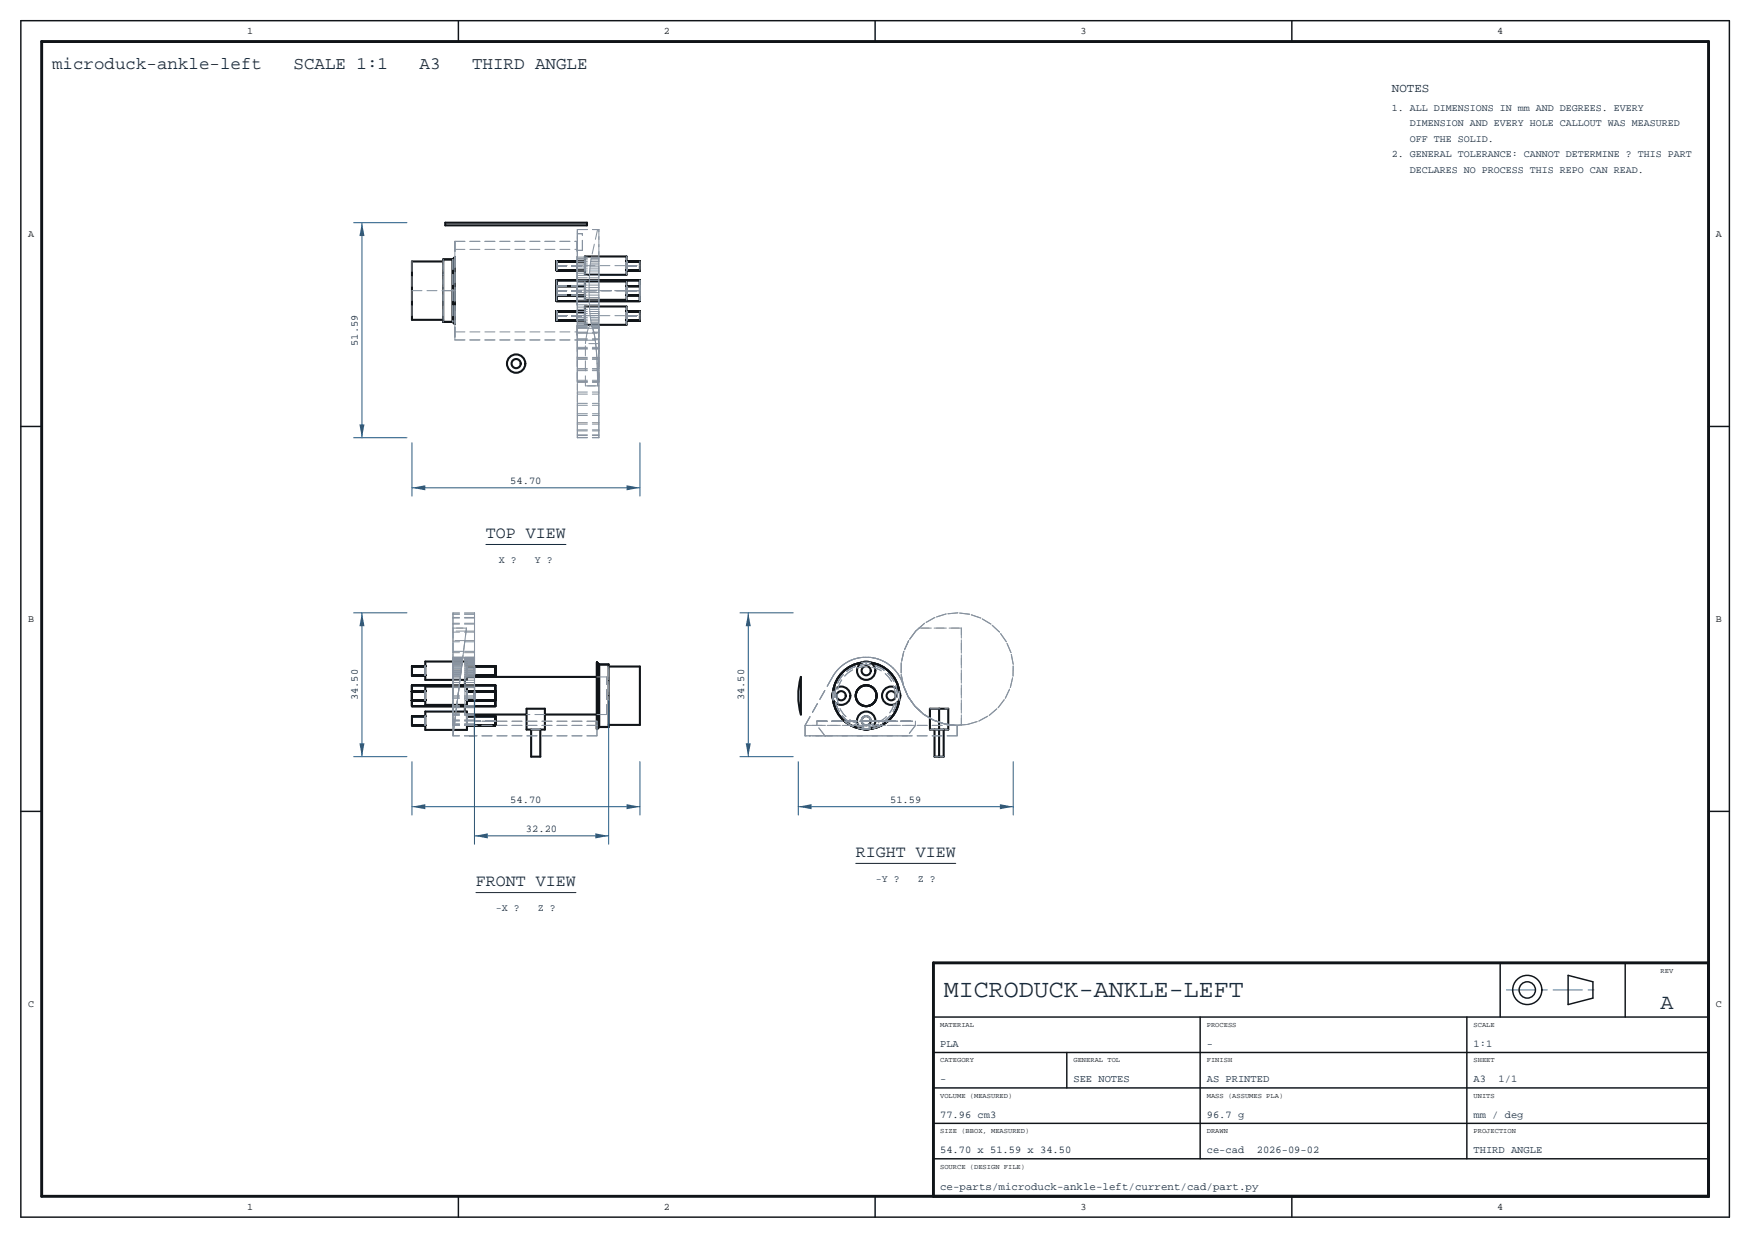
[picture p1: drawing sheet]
<svg xmlns="http://www.w3.org/2000/svg" width="420mm" height="297mm" viewBox="0 0 420 297" stroke-linecap="round" stroke-linejoin="round" font-family="sans-serif">
<g fill="none" stroke="#101418" stroke-width=".5">
<path d="M106.9 53.4h34v.7h-34zM106.4 62.7h-7.5v14h7.5M108.7 62.2l.5-.5v16l-.5-.5M108.7 62.2v15M108.7 62.2h-2.3v15h2.3M109.2 74.9h.1M109.2 64.6h.1M133.6 67.2h20v5h-20zM133.6 68.6h6.8M133.6 70.8h6.8M140.4 61.5h10v4.4h-10zM140.4 67.5h10v4.4h-10z"/>
<path d="M140.4 73.5h10v4.4h-10zM140.4 62.6h-6.8v2.2h6.8M140.4 74.6h-6.8v2.2h6.8M150.4 62.6h3.2v2.2h-3.2M150.4 74.6h3.2v2.2h-3.2M150.4 68.6h3.2M150.4 70.8h3.2M102.1 158.7h10v4.4h-10zM102.1 159.8h-3.2v2.2h3.2M112.1 159.8h6.8v2.2h-6.8M143.8 159.4l-.5-.5v16M143.8 159.4v15"/>
<path d="M143.8 159.4h2.3v15h-2.3M146.1 159.9h7.5v14h-7.5M206.8 159a8 8 0 0 0-6.8 6.9M208.9 159a8 8 0 0 1 6.9 6.9M98.9 164.4h20v5h-20zM98.9 165.8h3.2M98.9 168h3.2M102.1 164.7h10v4.4h-10zM102.1 170.7h10v4.4h-10zM102.1 171.8h-3.2v2.2h3.2M111.6 163.1v1.3M111.6 169.4v1.3"/>
<path d="M112.1 171.8h6.8v2.2h-6.8M112.1 165.8h6.8M112.1 162.4h31.2M112.1 171.4h14.3M112.1 168h6.8M126.4 170h4.4v5h-4.4zM127.5 175v6.5h2.2v-6.5M130.8 171.4h12.5M143.3 173h.1M143.3 174.9h.1M143.8 174.4l-.5 .5M192.2 162.4v9a16.3 16.3 0 0 1 0-9z"/>
<path d="M200 168a8 8 0 0 0 6.8 6.8M213 173l-1.6 1.1-2.5 .7M215.7 168.7l-.5 1.4-.7 1.3-1.5 1.6M215.8 168a8 8 0 0 1-2.8 5M223.2 170h4.4v5h-4.4zM224.3 175v6.5h2.2v-6.5M225.4 170v11.5"/>
<circle cx="123.9" cy="87.2" r="2.2"/>
<circle cx="123.9" cy="87.2" r="1.1"/>
<circle cx="201.9" cy="166.9" r="2.2"/>
<circle cx="201.9" cy="166.9" r="1.1"/>
<circle cx="207.9" cy="166.9" r="2.5"/>
<circle cx="207.9" cy="172.9" r="2.2"/>
<circle cx="207.9" cy="160.9" r="2.2"/>
<circle cx="207.9" cy="172.9" r="1.1"/>
<circle cx="207.9" cy="160.9" r="1.1"/>
<circle cx="213.9" cy="166.9" r="2.2"/>
<circle cx="213.9" cy="166.9" r="1.1"/>
</g>
<g fill="none" stroke="#8892a0" stroke-width=".25" stroke-dasharray="2.4 1.2">
<path d="M109.2 59.8h29.4M109.2 57.9h29.4M109.2 59.8v-1.9M109.2 57.9v6.7M138.6 55.1v6.6M138.6 55.1h.1M138.6 57.9h.1M138.6 57.9v-2.8M138.6 57.9v10.7M138.6 59.8v-1.9M138.6 55.1h4.8M138.6 55.1h5.1"/>
<path d="M138.6 56.1v-1M138.6 56.1v4M138.6 56.1h1.2M139.8 56.1h-1.2M143.4 55.1h.3M143.4 55.1l-1.4 6.6M143.7 55.1h-.3M143.7 55.1v6.6M98.9 69.7v7M98.9 62.7v7M98.9 69.7h7.5M106.4 69.7v7.5"/>
<path d="M106.4 62.2v7.5M106.4 69.7v7M106.4 76.7v-14M106.4 62.7v7M106.4 69.7h2.3M108.7 69.7v7.5M108.7 62.2v7.5M108.7 69.7h.5M109.2 79.6h29.4M109.2 74.9v6.7M109.2 79.6v-19.8M109.2 69.7v8"/>
<path d="M109.2 61.7v8M133.6 70.8h5M133.6 68.6h5M133.6 75.7v1.1M133.6 74.6v1.1M133.6 75.7h6.8M133.6 63.7v1.1M133.6 62.6v1.1M133.6 63.7h6.8M133.6 69.7v1.1M133.6 70.8v-2.2M133.6 68.6v1.1"/>
<path d="M133.6 69.7h6.8M133.6 69.7v2.5M133.6 67.2v2.5M133.6 69.7h20M138.6 61.7h3.4M138.6 79.8v1.7M138.6 78.7v1.1M138.6 70.8v10.8M138.6 78.1v.6M138.6 69.7v1.1M138.6 78.1h.1M138.6 68.6v1.1"/>
<path d="M138.6 78.8v-.7M138.6 79.9v-1.1M138.6 61.7v.3M138.6 62v.3M138.6 62.3v.4M138.6 62.7v.4M138.6 63.1v.5M138.6 63.6v.4M138.6 64v.5M138.6 64.5v.5M138.6 65v.5M138.6 65.5v.6"/>
<path d="M138.6 66.1v.5M138.6 66.6v.6M138.6 67.2v.6M138.6 67.8v.6M138.6 68.4v.6M138.6 69v.6M138.6 69.6v.6M138.6 70.2v.6M138.6 70.8v.6M138.6 71.4v.6M138.6 72v.6M138.6 72.6v.5"/>
<path d="M138.6 79.7v1.6M138.6 73.1v.6M138.6 78.6v1.1M138.6 73.7v.5M138.6 78.4v.2M138.6 74.2v.5M138.6 78.2v.2M138.6 74.7v.5M138.6 77.9v.3M138.6 75.2v.5M138.6 77.6v.3M138.6 75.7v.4"/>
<path d="M138.6 77.3v.3M138.6 76.1v.5M138.6 77v.3M138.6 76.6v.4M138.6 63.7v1.1M138.6 64.8v-1.1M138.6 69.7v2.5M138.6 72.2v-2.5M138.6 75.7v1.1M138.6 76.8v-1.1M138.6 70.8v-1.1M138.6 62h3.3"/>
<path d="M138.6 79.8h4M138.6 78.7h3.6M138.6 78.1h3.3M138.6 78.1h2.9M138.6 78.8h2.6M138.6 79.9h2.3M138.6 62.3h3.2M138.6 62.7h3.2M138.6 63.1h3.1M138.6 63.6h3.1M138.6 64h3M138.6 64.5h3"/>
<path d="M138.6 65h2.9M138.6 65.5h2.9M138.6 66.1h2.9M138.6 66.6h2.8M138.6 67.2h2.8M138.6 67.8h2.8M138.6 68.4h2.8M138.6 69h2.8M138.6 70.2h2.8M138.6 70.8h2.8M138.6 71.4h2.8M138.6 72h2.8"/>
<path d="M138.6 72.6h2.8M138.6 73.1h2.8M138.6 79.7h3.9M138.6 73.7h2.9M138.6 78.6h3.6M138.6 74.2h2.9M138.6 78.4h3.5M138.6 74.7h3M138.6 78.2h3.5M138.6 75.2h3M138.6 77.9h3.4M138.6 75.7h3"/>
<path d="M138.6 77.6h3.3M138.6 76.1h3.1M138.6 77.3h3.3M138.6 76.6h3.1M138.6 77h3.2M138.6 68.6v2.2M138.6 69.6h2.8M138.6 79.6v-19.8M138.6 60.1h1.2M139.8 60.1h-1.2M139.8 60.1v-4M140.4 75.7v2.2"/>
<path d="M140.4 73.5v2.2M140.4 75.7v1.1M140.4 76.8v-2.2M140.4 74.6v1.1M140.4 63.7v2.2M140.4 61.5v2.2M140.4 63.7v1.1M140.4 64.8v-2.2M140.4 62.6v1.1M140.4 69.7v2.2M140.4 67.5v2.2M140.4 69.7v1.1"/>
<path d="M140.4 70.8v-2.2M140.4 68.6v1.1M140.4 75.7h10M140.4 63.7h10M140.4 69.7h10M140.9 79.9l.3-1.1M140.9 79.9h2.8M141.2 78.8l.3-.7M141.2 78.8h2.5M141.4 69v.6M141.4 69.6v.6M141.4 70.2v.6"/>
<path d="M141.4 69h2.3M141.4 70.2h2.3M141.4 69.6h2.3M141.4 70.8v.6M141.4 70.8h2.3M141.4 68.4v.6M141.4 68.4h2.3M141.4 71.4v.6M141.4 71.4h2.3M141.4 67.8v.6M141.4 67.8h2.3M141.4 72v.6"/>
<path d="M141.4 72h2.3M141.4 67.2v.6M141.4 67.2h2.3M141.4 72.6v.5M141.4 72.6h2.3M141.4 66.6v.6M141.4 66.6h2.3M141.4 73.1l.1 .6M141.4 73.1h2.3M141.5 66.1l-.1 .5M141.5 66.1h2.2M141.5 73.7v.5"/>
<path d="M141.5 73.7h2.2M141.5 65.5v.6M141.5 65.5h2.2M141.5 74.2l.1 .5M141.5 74.2h2.2M141.5 65v.5M141.5 65h2.2M141.5 78.1h.4M141.5 78.1h2.2M141.6 74.7v.5M141.6 74.7h2.1M141.6 64.5l-.1 .5"/>
<path d="M141.6 64.5h2.1M141.6 75.2v.5M141.6 75.2h2.1M141.6 64v.5M141.6 64h2.1M141.6 75.7l.1 .4M141.6 75.7h2.1M141.7 63.6l-.1 .4M141.7 63.6h2M141.7 76.1v.5M141.7 76.1h2M141.7 63.1v.5"/>
<path d="M141.7 63.1h2M141.7 76.6l.1 .4M141.7 76.6h2M141.8 62.7l-.1 .4M141.8 62.7h1.9M141.8 77l.1 .3M141.8 77h1.9M141.8 62.3h1.9M141.8 62.3v.4M141.9 77.3v.3M141.9 77.3h1.8M141.9 62h1.8"/>
<path d="M141.9 62l-.1 .3M141.9 78.1l.3 .6M141.9 78.1h1.8M141.9 77.6l.1 .3M141.9 77.6h1.8M142 61.7h1.7M142 61.7l-.1 .3M142 77.9l.1 .3M142 77.9h1.7M142.1 78.2v.2M142.1 78.2h1.6M142.1 78.4l.1 .2"/>
<path d="M142.1 78.4h1.6M142.2 78.6v.1M142.2 78.6h1.5M142.2 78.7h.1M142.2 78.7l.2 .5M142.2 78.7h1.5M142.4 79.2l.1 .6M142.4 79.2l.1 .5M142.5 79.7v.1M142.5 79.7h1.2M142.5 79.8h.1M142.5 79.8l.2 .8"/>
<path d="M142.6 79.8l.1 .8M142.6 79.8h1.1M143.7 61.7v.3M143.7 62v.3M143.7 62.3v.4M143.7 79.8v1.7M143.7 78.7v1.1M143.7 78.1v.6M143.7 78.1h.1M143.7 78.8v-.7M143.7 79.9v-1.1M143.7 62.7v.4"/>
<path d="M143.7 63.1v.5M143.7 63.6v.4M143.7 64v.5M143.7 64.5v.5M143.7 65v.5M143.7 65.5v.6M143.7 66.1v.5M143.7 66.6v.6M143.7 67.2v.6M143.7 67.8v.6M143.7 68.4v.6M143.7 69v.6"/>
<path d="M143.7 69.6v.6M143.7 70.2v.6M143.7 70.8v.6M143.7 71.4v.6M143.7 72v.6M143.7 72.6v.5M143.7 79.7v1.6M143.7 73.1v.6M143.7 78.6v1.1M143.7 73.7v.5M143.7 78.4v.2M143.7 74.2v.5"/>
<path d="M143.7 78.2v.2M143.7 74.7v.5M143.7 77.9v.3M143.7 75.2v.5M143.7 77.6v.3M143.7 75.7v.4M143.7 77.3v.3M143.7 76.1v.5M143.7 77v.3M143.7 76.6v.4M150.4 75.7v2.2M150.4 73.5v2.2"/>
<path d="M150.4 75.7v1.1M150.4 76.8v-2.2M150.4 74.6v1.1M150.4 63.7v2.2M150.4 61.5v2.2M150.4 63.7v1.1M150.4 64.8v-2.2M150.4 62.6v1.1M150.4 69.7v2.2M150.4 67.5v2.2M150.4 69.7v1.1M150.4 70.8v-2.2"/>
<path d="M150.4 68.6v1.1M150.4 75.7h3.2M150.4 63.7h3.2M150.4 69.7h3.2M153.6 75.7v1.1M153.6 74.6v1.1M153.6 63.7v1.1M153.6 62.6v1.1M153.6 69.7v1.1M153.6 68.6v1.1M153.6 69.7v2.5M153.6 67.2v2.5"/>
<path d="M109.2 81.6h29.4M109.2 81.6v-2M138.6 91.6v-10M138.6 81.6h.1M138.6 91.6h.1M138.6 86.1v2.7M138.6 83.6v2.5M138.6 88.8v2.8M138.6 81.5v2.1M138.6 81.6v-1.7M138.6 83.7v-2.1M138.6 86.2v-2.5"/>
<path d="M138.6 88.9v-2.7M138.6 91.7v-2.8M138.6 94.6v-2.9M138.6 97.2v-2.6M138.6 99.7v-2.5M138.6 99.3v2.1M138.6 96.8v2.5M138.6 94.1v2.7M138.6 91.2v2.9M138.6 88.4v2.8M138.6 85.8v2.6M138.6 83.3v2.5"/>
<path d="M138.6 81.3v2M138.6 88.8h4.8M138.6 86.1h4.7M138.6 83.6h4.5M138.6 81.5h4.3M138.6 81.6h2M138.6 83.7h5.1M138.6 86.2h5.1M138.6 88.9h5.1M138.6 91.7h5.1M138.6 94.6h5.1M138.6 97.2h5.1"/>
<path d="M138.6 99.7h5.1M138.6 99.3h5.1M138.6 96.8h5.1M138.6 94.1h5.1M138.6 91.2h4.8M138.6 88.4h4.8M138.6 85.8h4.7M138.6 83.3h4.5M138.6 81.3h4.2M138.6 81.6v-23.7M138.6 81.6v-2M138.6 91.6v-36.5"/>
<path d="M138.6 91.6v-31.5M138.6 91.6h5.1M138.6 91.6h4.8M140.5 82.4l.1-.8M140.5 92.6v-10.2M140.5 92.6h3.2M140.6 81.6l.3-1.7M140.6 81.6h3.1M142.7 80.6l.1 .8M142.7 80.6l.1 .7M142.8 81.3v.1M142.8 81.3h.9"/>
<path d="M142.8 81.4l.1 .1M142.8 81.4l.2 1M142.9 81.5l.1 .9M142.9 81.5h.8M143 82.4l.1 1.1M143 82.4l.1 .9M143.1 83.3v.2M143.1 83.3h.6M143.1 83.5v.1M143.1 83.5l.1 1.2M143.1 83.6l.1 1.1M143.1 83.6h.6"/>
<path d="M143.2 84.7l.1 1.2M143.2 84.7l.1 1.1M143.3 85.8v.1M143.3 85.8h.4M143.3 85.9v.2M143.3 85.9v1.3M143.3 86.1v1.1M143.3 86.1h.4M143.3 87.2l.1 1.4M143.3 87.2l.1 1.2M143.4 88.4v.2M143.4 88.4h.3"/>
<path d="M143.4 88.6v.2M143.4 88.6v1.4M143.4 88.8v1.2M143.4 88.8h.3M143.4 90v1.4M143.4 90v1.2M143.4 92.6h.3M143.4 92.6h-2.9M143.4 91.4v.2M143.4 91.4v1.2M143.4 91.2v.2M143.4 91.2h.3"/>
<path d="M143.4 91.6h.3M143.7 91.6v-36.5M143.7 82.4h-3.2M143.7 83.7v-1.3M143.7 86.2v-2.5M143.7 88.9v-2.7M143.7 91.7v-2.8M143.7 94.6v-2.9M143.7 97.2v-2.6M143.7 99.7v-2.5M143.7 99.3v2.1M143.7 96.8v2.5"/>
<path d="M143.7 94.1v2.7M143.7 92.6v1.5M143.7 88.8v2.8M143.7 86.1v2.7M143.7 83.6v2.5M143.7 81.5v2.1M143.7 81.6v-1.7M143.7 82.4v-.8M143.7 82.4v10.2M143.7 91.2v1.4M143.7 88.4v2.8M143.7 85.8v2.6"/>
<path d="M143.7 83.3v2.5M143.7 81.3v2M138.6 101.7v-2M138.6 103.4v-1.7M138.6 104.5v-1.1M138.6 105v-.5M138.6 105h.1M138.6 104.3v.7M138.6 103.1v1.2M138.6 101.4v1.7M138.6 101.7h5.1M138.6 103.4h5.1"/>
<path d="M138.6 104.5h5.1M138.6 105h5.1M138.6 104.3h5.1M138.6 103.1h5.1M138.6 101.4h5.1M143.7 101.7v-2M143.7 103.4v-1.7M143.7 104.5v-1.1M143.7 105v-.5M143.7 105h.1M143.7 104.3v.7M143.7 103.1v1.2"/>
<path d="M143.7 101.4v1.7M102.1 159.8v2.2M108.7 150.7h3.2M108.7 149.5v1.2M108.7 148.1v1.4M108.7 147.3v.8M108.7 147v.3M108.7 147.4v-.4M108.7 148.3v-.9M108.7 149.7v-1.4M108.7 151.7v-2M108.7 154v-2.3"/>
<path d="M108.7 156.6v-2.6M108.7 159.4v-2.8M108.7 159v2.9M108.7 156.3v2.7M108.7 153.7v2.6M108.7 151.4v2.3M108.7 150.7v.7M108.7 150.7v23.2M108.7 159.6v-.3M108.7 159.3v-.4M108.7 158.9v-.2M108.7 158.7v-.3"/>
<path d="M108.7 158.4v-.2M108.7 158.2v-.2M108.7 158v-.1M108.7 157.9v-.1M108.7 157.8v-.1M108.7 157.7h.1M108.7 157.7v.1M108.7 157.8v.1M108.7 157.9v.2M108.7 158.1v.2M108.7 158.3v.2M108.7 158.5v.3"/>
<path d="M108.7 158.8v.3M108.7 159.1v.4M108.7 159.5v.3M108.7 159.8v.4M110.8 159.8v.4M110.8 159.8h-2.1M110.8 159.6l.1-.3M110.8 159.6h-2.1M110.9 159.5l-.1 .3M110.9 159.5h-2.2M110.9 159.3v-.4M110.9 159.3h-2.2"/>
<path d="M110.9 159.1v.4M110.9 159.1h-2.2M110.9 159l-.3 2.9M110.9 159h-2.2M110.9 158.9l.1-.2M110.9 158.9h-2.2M110.9 158.8v.3M110.9 158.8h-2.2M111 158.7v-.3M111 158.7h-2.3M111 158.5l-.1 .3M111 158.5h-2.3"/>
<path d="M111 158.4v-.2M111 158.4h-2.3M111 158.3v.2M111 158.3h-2.3M111 158.2v-.2M111 158.2h-2.3M111 158.1v.2M111 158.1h-2.3M111 158l.1-.1M111 158h-2.3M111 157.9v.2M111 157.9h-2.3"/>
<path d="M111.1 157.9v-.1M111.1 157.9h-2.4M111.1 157.8l-.1 .1M111.1 157.8h-2.4M111.1 157.8v-.1M111.1 157.7v.1M111.1 157.7h-2.4M111.1 157.7h.1M111.3 156.3l-.4 2.7M111.3 156.3h-2.6M111.6 153.7l-.3 2.6M111.6 153.7h-2.9"/>
<path d="M111.9 151.4l-.3 2.3M111.9 151.4h-3.2M111.9 150.7v.7M111.9 150.7h-3.2M112.1 159.8v2.2M113.9 159v2.9M113.9 156.3v2.7M113.9 153.7v2.6M113.9 151.4v2.3M113.9 149.5v1.9M113.9 148.1v1.4M113.9 147.3v.8"/>
<path d="M113.9 147v.3M113.9 147.4v-.4M113.9 148.3v-.9M113.9 149.7v-1.4M113.9 151.7v-2M113.9 159.6v-.3M113.9 154v-2.3M113.9 159.3v-.4M113.9 156.6v-2.6M113.9 158.9v-.2M113.9 159.4v-2.8M113.9 158.7v-.3"/>
<path d="M113.9 158.4v-.2M113.9 158.2v-.2M113.9 158v-.1M113.9 157.9v-.1M113.9 157.8v-.1M113.9 157.7h.1M113.9 157.7v.1M113.9 157.8v.1M113.9 157.9v.2M113.9 158.1v.2M113.9 158.3v.2M113.9 158.5v.3"/>
<path d="M113.9 158.8v.3M113.9 159.1v.4M113.9 159.5v.3M113.9 159.8v.4M113.9 159.8v2.2M113.9 159h-3M113.9 156.3h-2.6M113.9 153.7h-2.3M113.9 151.4h-2M113.9 149.5h-5.2M113.9 148.1h-5.2M113.9 147.3h-5.2"/>
<path d="M113.9 147h-5.2M113.9 147.4h-5.2M113.9 148.3h-5.2M113.9 149.7h-5.2M113.9 159.6h-3.1M113.9 151.7h-5.2M113.9 159.3h-3M113.9 154h-5.2M113.9 158.9h-3M113.9 156.6h-5.2M113.9 158.7h-2.9M113.9 159.4h-5.2"/>
<path d="M113.9 158.4h-2.9M113.9 158.2h-2.9M113.9 158h-2.9M113.9 157.9h-2.8M113.9 157.8h-2.8M113.9 157.7h-2.8M113.9 157.9h-2.9M113.9 158.1h-2.9M113.9 158.3h-2.9M113.9 158.5h-2.9M113.9 158.8h-3M113.9 159.1h-3"/>
<path d="M113.9 159.5h-3M113.9 159.8h-3.1M146.1 159.9v14M202.2 159.6l.5-.3M202.7 159.3l.5-.4M203.2 158.9l.5-.2M203.7 158.7l.5-.3M204.2 158.4l.6-.2M204.8 158.2l.6-.2M205.4 158l.6-.1M206 157.9l.5-.1M206.5 157.8l.6-.1"/>
<path d="M207.1 157.7h.6M207.7 157.7h.6M207.9 158.9l-1.1 .1M207.9 159.4v-.5M208.3 157.7h.6M208.9 159l-1-.1M208.9 157.7l.6 .1M209.5 157.8l.6 .1M210.1 157.9l.6 .2M210.7 158.1l.6 .2M211.3 158.3l.5 .2M211.8 158.5l.6 .3"/>
<path d="M212.4 158.8l.5 .3M212.9 159.1l.5 .4M213.4 159.5l.4 .3M213.8 159.8l.5 .4M216.3 159v2.9M216.9 156.3l-.6 2.7M218.1 153.7l-1.2 2.6M219.8 151.4l-1.7 2.3M220.6 150.7l-.8 .7M220.6 150.7h10.1M221.9 149.5l-2.1 1.9M221.9 149.5l-1.3 1.2"/>
<path d="M224.4 148.1l-2.5 1.4M227.1 147.3l-2.7 .8M229.9 147l-2.8 .3M230.7 150.7h-10.1M230.7 150.7v23.2M232.7 147.4l-2.8-.4M235.4 148.3l-2.7-.9M237.8 149.7l-2.4-1.4M239.9 151.7l-2.1-2M241.5 154l-1.6-2.3M242.6 156.6l-1.1-2.6M243.2 159.4l-.6-2.8"/>
<path d="M102.1 165.8v2.2M102.1 168v-2.2M102.1 162v-2.2M102.1 171.8v2.2M102.1 174v-2.2M108.7 176.5l.3-2.5M108.7 176.5v-2.5M108.7 174v-11.7M108.7 162.3v-.5M108.7 161.8v-.5M108.7 174v2.5M108.7 162.2v-2.8"/>
<path d="M108.7 165v-2.8M108.7 167.5v-2.5M108.7 169.8v-2.3M108.7 171.6v-1.8M108.7 173v-1.4M108.7 173.8v-.8M108.7 173.9v-.1M108.7 161.3v-.4M108.7 173.7v.3M108.7 172.9v.8M108.7 171.4v1.5M108.7 169.5v1.9"/>
<path d="M108.7 167.2v2.3M108.7 164.6v2.6M108.7 161.9v2.7M108.7 160.9v-.5M108.7 160.4v-.4M108.7 160v-.4M108.7 174v-.1M108.7 172.7v1M108.7 171.2v1.5M108.7 169.3v1.9M108.7 166.9v2.4M108.7 164.3v2.6"/>
<path d="M108.7 163.7v.6M108.7 163.2v.5M108.7 162.6v.6M108.7 162.1v.5M108.7 161.6v.5M108.7 160.2v.5M108.7 161.1v.5M108.7 160.7v.4M109 174h-.3M109 174l1.5-11.7M109 174l-.3 2.5M109 174h.1"/>
<path d="M109 174v-.1M109 173.9h-.3M109 173.9l2.9-23.2M109 173.9v.1M109.1 173.7l-.1 .2M109.1 173.7h-.4M109.1 173.7h.1M109.1 173.2v.5M109.2 172.9l-.1 .3M109.2 172.9h-.5M109.2 172.8v.1M109.2 172.8l-.1 .4"/>
<path d="M109.2 172.7v.1M109.2 172.7h-.5M109.3 172.1l-.1 .7M109.3 172.1l-.1 .6M109.4 171.4l-.1 .7M109.4 171.4h-.7M109.4 171.3v.1M109.4 171.3l-.1 .8M109.4 171.2v.1M109.4 171.2h-.7M109.5 170.4l-.1 .9M109.5 170.4l-.1 .8"/>
<path d="M109.6 169.5l-.1 .9M109.6 169.5h-.9M109.6 169.4v.1M109.6 169.4l-.1 1M109.6 169.3v.1M109.6 169.3h-.9M109.8 168.2l-.2 1.2M109.8 168.2l-.2 1.1M109.9 167.2l-.1 1M109.9 167.2h-1.2M109.9 167.1v.1M109.9 167.1l-.1 1.1"/>
<path d="M109.9 166.9v.2M109.9 166.9h-1.2M110.1 165.8l-.2 1.3M110.1 165.8l-.2 1.1M110.2 164.6l-.1 1.2M110.2 164.6h-1.5M110.2 164.5v.1M110.2 164.5l-.1 1.3M110.2 164.3v.2M110.2 164.3h-1.5M110.3 163.7l-.1 .6M110.3 163.7h-1.6"/>
<path d="M110.4 163.2l-.1 .5M110.4 163.2h-1.7M110.5 162.6l-.1 .6M110.5 162.6h-1.8M110.5 162.3h-1.8M110.5 162.3l.1-.5M110.5 162.1v.5M110.5 162.1h-1.8M110.6 161.9l-.4 2.6M110.6 161.9h-1.9M110.6 161.8h-1.9M110.6 161.8v-.5"/>
<path d="M110.6 161.6l-.1 .5M110.6 161.6h-1.9M110.6 161.3h-1.9M110.6 161.3l.1-.4M110.6 161.1v.5M110.6 161.1h-1.9M110.7 160.9v-.5M110.7 160.9h-2M110.7 160.7l-.1 .4M110.7 160.7h-2M110.7 160.4l.1-.4M110.7 160.4h-2"/>
<path d="M110.8 160.2l-.1 .5M110.8 160.2h-2.1M110.8 160v-.4M110.8 160h-2.1M111.6 171.4v-9M111.6 171.4v-.7M111.6 169.4v-5M111.6 163.1v-.7M112.1 165.8v2.2M112.1 168v-2.2M112.1 162v-2.2M112.1 171.8v2.2"/>
<path d="M112.1 174v-2.2M112.1 162.4h-.5M112.1 171.4h-.5M112.7 176.5h1.2M112.7 176.5h.1M113.9 176.5v-2.5M113.9 174h-4.9M113.9 176.5h-5.2M113.9 176.5h.1M113.9 176.5h-1.2M113.9 174v2.5M113.9 174v-11.7"/>
<path d="M113.9 162.3h-3.4M113.9 174h.1M113.9 172.9v.8M113.9 171.4v1.5M113.9 173.7v.3M113.9 169.5v1.9M113.9 167.2v2.3M113.9 173v1M113.9 164.6v2.6M113.9 161.9v2.7M113.9 171.8v1.2M113.9 173v-1.2"/>
<path d="M113.9 174v-1M113.9 162.3v-.5M113.9 161.8v-.5M113.9 161.3v-.4M113.9 160.9v-.5M113.9 160.4v-.4M113.9 160v-.4M113.9 162.2v-2.8M113.9 165v-2.8M113.9 167.5v-2.5M113.9 169.8v-2.3M113.9 171.6v-1.8"/>
<path d="M113.9 173v-1.4M113.9 173.8v-.8M113.9 174v-.2M113.9 172.7v1M113.9 171.2v1.5M113.9 169.3v1.9M113.9 166.9v2.4M113.9 164.3v2.6M113.9 163.7v.6M113.9 163.2v.5M113.9 162.6v.6M113.9 162.1v.5"/>
<path d="M113.9 161.6v.5M113.9 160.2v.5M113.9 161.1v.5M113.9 160.7v.4M113.9 165.8v2.2M113.9 168v-2.2M113.9 164.4v5M113.9 169.4v-5M113.9 162v-2.2M113.9 161.8h-3.3M113.9 173.7h-4.8M113.9 172.9h-4.7"/>
<path d="M113.9 171.4h-4.5M113.9 169.5h-4.3M113.9 167.2h-4M113.9 164.6h-3.7M113.9 161.9h-3.3M113.9 161.3h-3.3M113.9 160.9h-3.2M113.9 160.4h-3.2M113.9 160h-3.1M113.9 162.2h-5.2M113.9 165h-5.2M113.9 167.5h-5.2"/>
<path d="M113.9 169.8h-5.2M113.9 171.6h-5.2M113.9 173h-5.2M113.9 173.8h-5.2M113.9 172.7h-4.7M113.9 171.2h-4.5M113.9 169.3h-4.3M113.9 166.9h-4M113.9 164.3h-3.7M113.9 163.7h-3.6M113.9 163.2h-3.5M113.9 162.6h-3.4"/>
<path d="M113.9 162.1h-3.4M113.9 160.2h-3.1M113.9 161.6h-3.3M113.9 160.7h-3.2M113.9 161.1h-3.3M118.9 173h-5M127.5 175h2.2M129.7 175h-2.2M130.8 171.4h-4.4M143.3 174h-29.4M143.3 176.5h-29.4M143.3 174v2.5"/>
<path d="M143.3 176.5v-2.5M143.3 173v1M143.3 173h-29.4M143.3 174v-1M145.6 162.4h-2.3M145.6 171.4v-9M145.6 171.4h-2.3M146.1 173.9v-14M193.2 176.5v-2.5M193.2 174l6.6-11.7M194.2 176.5h-1M194.2 176.5h.1"/>
<path d="M194.2 176.5h4M196.1 174h-2.9M196.1 173h10.7M196.1 174v-1M196.1 173h6.6M198 176.5l-1.9-2.5M198.2 176.5h.1M198.2 176.5h-4M199.8 162.3l.3-.5M200 165.9v2.1M200.1 161.8l.4-.5M200.5 161.3l.4-.4"/>
<path d="M200.9 160.9l.4-.5M201.3 160.4l.4-.4M201.7 160l.5-.4M202.7 173h.1M202.7 173h10.3M202.7 173a8 8 0 0 0 10.3 0M206.8 173h2.2M206.8 173a1.1 1.1 0 0 0 1.1 1 1.1 1.1 0 0 0 1.1-1M206.8 174.8h2.1M207.9 171.8l-.8 .4-.3 .8M209 173h10.7M209 173l-.3-.8-.8-.4"/>
<path d="M213 173h.1M213 173h6.7M214.3 160.2l.4 .5M214.7 160.7l.4 .4M214.9 166.9a7 7 0 0 0-10.2-6.2 7 7 0 0 0-.9 11.9 7 7 0 0 0 11-4.7l.1-1M215.1 161.1l.4 .5M215.4 166.9a7.5 7.5 0 0 0-10.9-6.7 7.5 7.5 0 0 0-1 12.8 7.5 7.5 0 0 0 11.8-5l.1-1.1M215.5 161.6l.3 .5M215.8 162.1l.3 .5M215.8 168v-2.1M216.1 162.6l.3 .6M216.3 161.9l.6 2.7"/>
<path d="M216.3 161.9l.5 2.6M216.4 163.2l.2 .5M216.6 163.7l.2 .6M216.8 164.3l1 2.6M216.8 164.3v.2M216.8 164.5l.1 .1M216.8 164.5l.6 1.3M216.9 164.6l1.1 2.6M216.9 164.6l.5 1.2M217.4 165.8l.5 1.3M217.4 165.8l.4 1.1M217.8 176.5h-19.8"/>
<path d="M217.8 166.9l1.6 2.4M217.8 166.9l.1 .2M217.9 167.1l.1 .1M217.9 167.1l.8 1.1M218 167.2l1.7 2.3M218 167.2l.7 1M218.7 168.2l.9 1.2M218.7 168.2l.7 1.1M219.4 169.3l2.1 1.9M219.4 169.3l.2 .1M219.6 169.4l.1 .1M219.6 169.4l1 1"/>
<path d="M219.7 169.5l2.1 1.9M219.7 169.5l.9 .9M219.7 174h-23.6M219.7 173v1M219.7 174l-1.9 2.5M220.6 170.4l1 .9M220.6 170.4l.9 .8M221.5 171.2l2.4 1.5M221.5 171.2l.1 .1M221.6 171.3l.2 .1M221.6 171.3l1.2 .8M221.8 171.4l2.4 1.5"/>
<path d="M221.8 171.4l1 .7M222.8 172.1l1.3 .7M222.8 172.1l1.1 .6M223.2 175h4.4M223.2 170h4.4M223.9 172.7l2.7 1M223.9 172.7l.2 .1M224.1 172.8l.1 .1M224.1 172.8l1.3 .4M224.2 172.9l2.7 .8M224.2 172.9l1.2 .3M224.3 175h2.2"/>
<path d="M225.4 175h-1.1M225.4 173.2l1.3 .5M225.4 173.2l1.2 .5M226.5 175h-1.1M226.6 173.7l2.8 .3M226.6 173.7h.1M226.7 173.7h.2M226.7 173.7l1.4 .2M226.9 173.7l2.8 .3M226.9 173.7l1.2 .2M228.1 173.9l1.5 .1M228.1 173.9l1.3 .1"/>
<path d="M229.4 174l2.8-.2M229.4 174h.2M229.4 174l1.3-.1M229.6 174h.1M229.6 174l1.1-.1M229.7 176.5v-2.5M229.7 174h-36.5M229.7 176.5h-31.5M229.7 176.5h-36.5M229.7 174v2.5M229.7 174h-10M230.7 173.9l1.5-.1"/>
<path d="M230.7 173.9v-23.2M232.2 173.8l2.7-.8M234.9 173l2.5-1.4M237.4 171.6l2.2-1.8M239.6 169.8l1.7-2.3M241.3 167.5l1.2-2.5M242.5 165l.6-2.8M243.1 162.2l.1-2.8M224.3 181.5h2.2"/>
</g>
<path d="M361.5 237.5h22.3" fill="none" stroke="#3a7d8c" stroke-width=".24" stroke-dasharray="7 1.4 1.4 1.4"/>
<path d="M98.9 182.7v12.8M98.9 193.5h54.7M153.6 182.7v12.8" fill="none" stroke="#1d5c8a" stroke-width=".24"/>
<g fill="#1d5c8a">
<path d="M98.9 193.5l3.2-.6v1.2z"/>
<path d="M150.4 192.9l3.2 .6-3.2 .6z"/>
</g>
<path d="M84.9 147h12.8M86.9 147v34.5M84.9 181.5h12.8" fill="none" stroke="#1d5c8a" stroke-width=".24"/>
<g fill="#1d5c8a">
<path d="M86.3 178.3h1.2l-.6 3.2z"/>
<path d="M86.9 147l.6 3.2h-1.2z"/>
</g>
<path d="M113.9 168.1v34.4M146.1 168.1v34.4M113.9 200.5h32.2" fill="none" stroke="#1d5c8a" stroke-width=".24"/>
<g fill="#1d5c8a">
<path d="M113.9 200.5l3.2-.6v1.2z"/>
<path d="M142.9 199.9l3.2 .6-3.2 .6z"/>
</g>
<path d="M98.9 106.2v12.8M98.9 117h54.7M153.6 106.2v12.8" fill="none" stroke="#1d5c8a" stroke-width=".24"/>
<g fill="#1d5c8a">
<path d="M98.9 117l3.2-.6v1.2z"/>
<path d="M150.4 116.4l3.2 .6-3.2 .6z"/>
</g>
<path d="M84.9 53.4h12.8M86.9 53.4v51.6M84.9 105h12.8" fill="none" stroke="#1d5c8a" stroke-width=".24"/>
<g fill="#1d5c8a">
<path d="M86.3 101.8h1.2l-.6 3.2z"/>
<path d="M86.9 53.4l.6 3.2h-1.2z"/>
</g>
<path d="M191.6 182.7v12.8M191.6 193.5h51.6M243.2 182.7v12.8" fill="none" stroke="#1d5c8a" stroke-width=".24"/>
<g fill="#1d5c8a">
<path d="M191.6 193.5l3.2-.6v1.2z"/>
<path d="M240 192.9l3.2 .6-3.2 .6z"/>
</g>
<path d="M177.6 147h12.8M179.6 147v34.5M177.6 181.5h12.8" fill="none" stroke="#1d5c8a" stroke-width=".24"/>
<g fill="#1d5c8a">
<path d="M179 178.3h1.2l-.6 3.2z"/>
<path d="M179.6 147l.6 3.2h-1.2z"/>
</g>
<path d="M116.6 130.6h19.2M114.2 214.1h24M205.4 207.1h24" fill="none" stroke="#12283c" stroke-width=".24"/>
<path d="M10 10h400.1v277h-400.1zM410.1 231h-186.1v56" fill="none" stroke="#101418" stroke-width=".7"/>
<g fill="none" stroke="#101418" stroke-width=".35">
<path d="M5 5h410.1v287h-410.1zM110 5v5M210 5v5M310 5v5M5 102.3h5M410.1 102.3h5M5 194.7h5M410.1 194.7h5M360 231v13M376.3 234l6 1.5v4l-6 1.5zM390 231v13M224 244h186.1"/>
<path d="M224 252.5h186.1M256 252.5v8.5M288 244v34M352 244v34M224 278h186.1M224 269.5h186.1M224 261h186.1M110 287v5M210 287v5M310 287v5"/>
<circle cx="366.5" cy="237.5" r="3.5"/>
<circle cx="366.5" cy="237.5" r="1.96"/>
</g>
<text font-size="6" fill="#12283c" x="226.5" y="239.2">MICRODUCK-ANKLE-LEFT</text>
<text font-size="5.2" fill="#12283c" x="398.5" y="242">A</text>
<g font-size="4.2" fill="#12283c">
<text x="12.5" y="16.5">microduck-ankle-left</text>
<text x="70.5" y="16.5">SCALE 1:1</text>
<text x="100.7" y="16.5">A3</text>
<text x="113.3" y="16.5">THIRD ANGLE</text>
</g>
<g font-size="4" fill="#12283c">
<text x="116.6" y="129">TOP VIEW</text>
<text x="205.4" y="205.5">RIGHT VIEW</text>
<text x="114.2" y="212.5">FRONT VIEW</text>
</g>
<text font-size="3" fill="#12283c" x="334" y="22">NOTES</text>
<text font-size="2.6" fill="#12283c" x="225.6" y="285.6">ce-parts/microduck-ankle-left/current/cad/part.py</text>
<g font-size="2.5" fill="#12283c">
<text x="85.9" y="83" transform="rotate(-90 85.9 83)">51.59</text>
<text x="122.5" y="116">54.70</text>
<text x="85.9" y="168" transform="rotate(-90 85.9 168)">34.50</text>
<text x="178.6" y="168" transform="rotate(-90 178.6 168)">34.50</text>
<text x="122.5" y="192.5">54.70</text>
<text x="213.6" y="192.5">51.59</text>
<text x="126.2" y="199.5">32.20</text>
<text x="225.6" y="251.1">PLA</text>
<text x="289.6" y="251.1">-</text>
<text x="353.6" y="251.1">1:1</text>
<text x="225.6" y="259.6">-</text>
<text x="257.6" y="259.6">SEE NOTES</text>
<text x="289.6" y="259.6">AS PRINTED</text>
<text x="353.6" y="259.6">A3</text>
<text x="359.6" y="259.6">1/1</text>
<text x="225.6" y="268.1">77.96 cm3</text>
<text x="289.6" y="268.1">96.7 g</text>
<text x="353.6" y="268.1">mm / deg</text>
<text x="225.6" y="276.6">54.70 x 51.59 x 34.50</text>
<text x="289.6" y="276.6">ce-cad</text>
<text x="301.6" y="276.6">2026-09-02</text>
<text x="353.6" y="276.6">THIRD ANGLE</text>
</g>
<g font-size="2.4" fill="#101418">
<text x="59.3" y="8.1">1</text>
<text x="159.3" y="8.1">2</text>
<text x="259.3" y="8.1">3</text>
<text x="359.3" y="8.1">4</text>
<text x="6.8" y="56.8">A</text>
<text x="411.8" y="56.8">A</text>
<text x="6.8" y="149.2">B</text>
<text x="411.8" y="149.2">B</text>
<text x="6.8" y="241.5">C</text>
<text x="411.8" y="241.5">C</text>
<text x="59.3" y="290.2">1</text>
<text x="159.3" y="290.2">2</text>
<text x="259.3" y="290.2">3</text>
<text x="359.3" y="290.2">4</text>
</g>
<g font-size="2.4" fill="#12283c">
<text x="334" y="26.6">1. ALL DIMENSIONS IN mm AND DEGREES. EVERY</text>
<text x="338.4" y="30.3">DIMENSION AND EVERY HOLE CALLOUT WAS MEASURED</text>
<text x="338.4" y="34">OFF THE SOLID.</text>
<text x="334" y="37.7">2. GENERAL TOLERANCE: CANNOT DETERMINE ? THIS PART</text>
<text x="338.4" y="41.4">DECLARES NO PROCESS THIS REPO CAN READ.</text>
<text x="119.7" y="135">X ?</text>
<text x="128.4" y="135">Y ?</text>
<text x="210.2" y="211.5">-Y ?</text>
<text x="220.3" y="211.5">Z ?</text>
<text x="119" y="218.5">-X ?</text>
<text x="129.1" y="218.5">Z ?</text>
</g>
<g font-size="1.7" fill="#101418">
<text x="398.5" y="233.4">REV</text>
<text x="225.6" y="246.4">MATERIAL</text>
<text x="289.6" y="246.4">PROCESS</text>
<text x="353.6" y="246.4">SCALE</text>
<text x="225.6" y="254.9">CATEGORY</text>
<text x="257.6" y="254.9">GENERAL TOL</text>
<text x="289.6" y="254.9">FINISH</text>
<text x="353.6" y="254.9">SHEET</text>
<text x="225.6" y="263.4">VOLUME (MEASURED)</text>
<text x="289.6" y="263.4">MASS (ASSUMES PLA)</text>
<text x="353.6" y="263.4">UNITS</text>
<text x="225.6" y="271.9">SIZE (BBOX, MEASURED)</text>
<text x="289.6" y="271.9">DRAWN</text>
<text x="353.6" y="271.9">PROJECTION</text>
<text x="225.6" y="280.4">SOURCE (DESIGN FILE)</text>
</g>
</svg>
